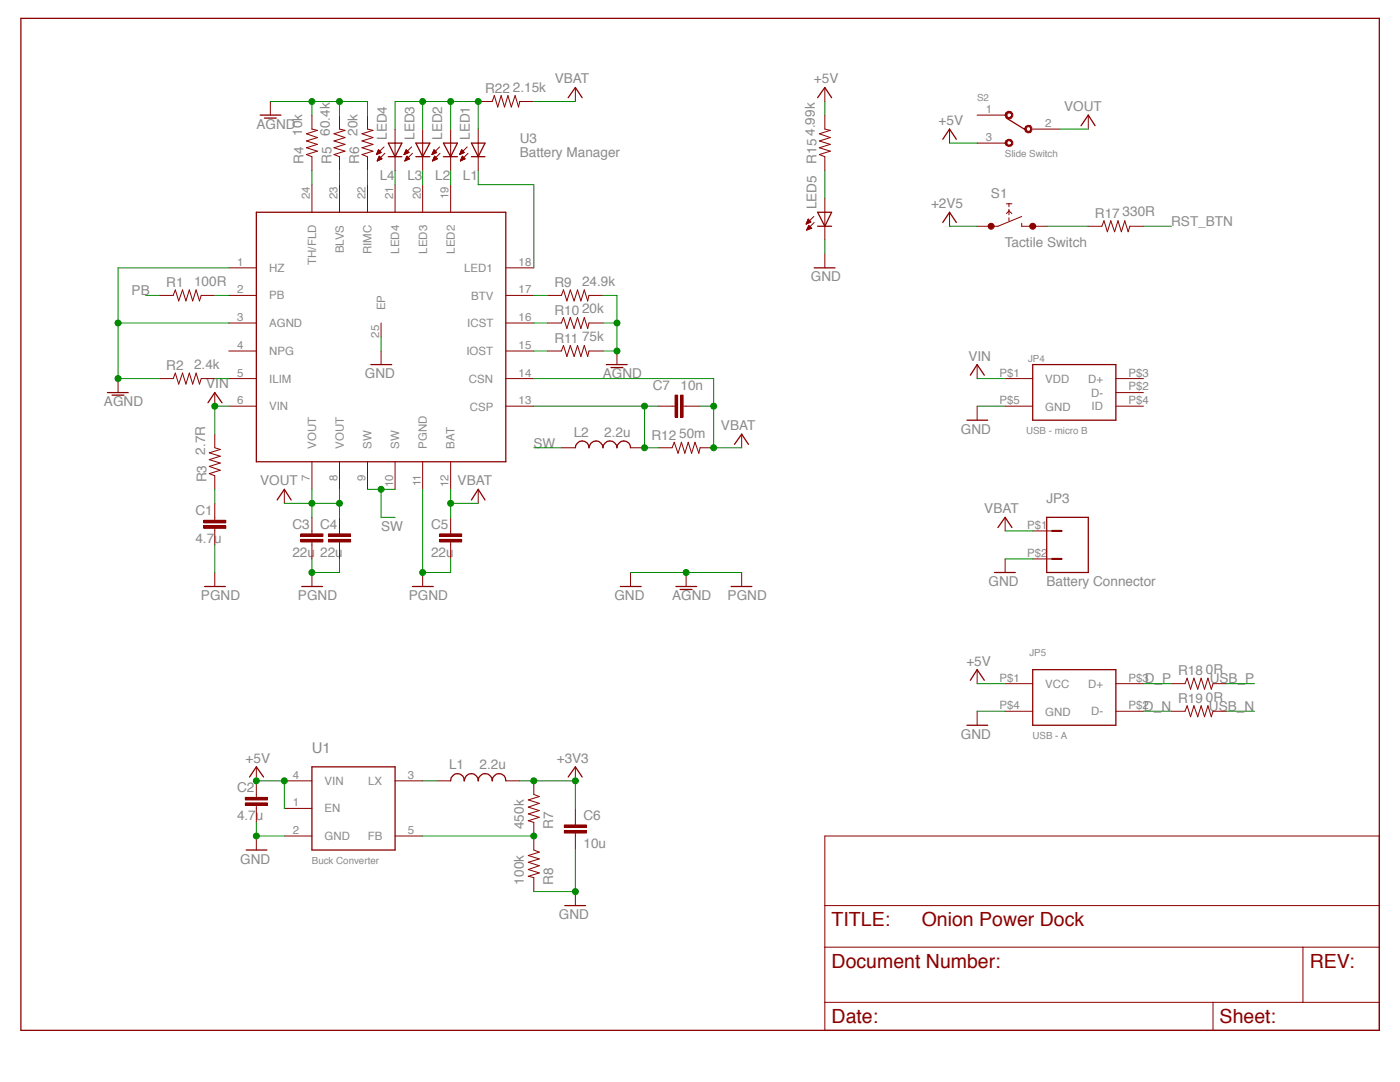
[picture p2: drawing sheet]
<svg xmlns="http://www.w3.org/2000/svg" width="279mm" height="216mm" viewBox="0 0 279 216" stroke-linecap="round" stroke-linejoin="round" font-family="sans-serif">
<path d="M4.2 3.7h271.1v201.9h-271.1zM206.1 72.7h16.6v11.1h-16.6zM193 83.8h4.1M198.5 114.2h4.1M208.9 103.2h8.3v11h-8.3zM206.1 133.6h16.6v11.1h-16.6zM193 144.7h4.1" fill="none" stroke="#8b0100" stroke-width=".25"/>
<g fill="none" stroke="#8b0100" stroke-width=".2">
<path d="M200.6 75.5h5.5M222.7 75.5h5.5M222.7 78.3h5.5M195 81v2.8M200.6 81h5.5M222.7 81h5.5M200.6 111.5v2.7M206.1 105.9h5.5M206.1 111.5h5.5M200.6 136.4h5.5M222.7 136.4h5.5M195 141.9v2.8"/>
<path d="M200.6 141.9h5.5M222.7 141.9h5.5M164.6 166.8h110.7v38.8h-110.7zM164.6 189h110.7M164.6 180.7h110.7M260 189v11M164.6 200h110.7M242.1 200v5.6"/>
</g>
<path d="M210 105.9h1.9M210 111.5h1.9" fill="none" stroke="#8b0100" stroke-width=".42"/>
<path d="M200.7 22.4l.6-.2 .5 .1 .3 .4v.5l-.3 .4-.5 .1-.6-.2-.1-.6h.3l.4-.4h.3l.2 .3v.3l-.5 .4-.3-.2-.1-.4h-.3z" fill-rule="evenodd" fill="#8b0100"/>
<path d="M200.8 22.5l.5-.3 .5 .1 .3 .4v.5l-.3 .4-.5 .1-.5-.2-.2-.5h.3l.4-.5h.3l.3 .3v.3l-.6 .4-.3-.2-.1-.3h-.3z" fill="none" stroke="#8b0100" stroke-width=".2"/>
<path d="M200.7 28l.6-.2 .5 .1 .3 .4v.5l-.3 .3-.5 .1-.6-.2-.1-.5h.3l.1-.3 .3-.2 .5 .4v.3l-.5 .3-.4-.5h-.3z" fill-rule="evenodd" fill="#8b0100"/>
<path d="M200.8 28l.5-.2 .5 .1 .3 .4v.5l-.3 .3-.5 .1-.5-.2-.2-.4h.3l.1-.4 .3-.2 .6 .4v.3l-.6 .3-.4-.4h-.3z" fill="none" stroke="#8b0100" stroke-width=".2"/>
<path d="M204.6 25.2l.5-.2 .6 .1 .2 .4v.5l-.2 .4-.6 .1-.5-.3-.1-.5h.2l.2-.3 .2-.2 .4 .1 .2 .3-.2 .6-.6-.1-.2-.4h-.2z" fill-rule="evenodd" fill="#8b0100"/>
<path d="M195 23h5.6M195 28.6h5.6M204.7 25.3l.5-.3 .5 .1 .2 .4v.5l-.2 .4-.5 .1-.5-.2-.2-.5h.2l.2-.4 .3-.1h.3l.2 .3-.2 .6-.6-.1-.2-.3h-.2zM206.1 25.8h5.5M200.9 40.7h1.1M200.9 42.6l.5-.5 .6 .5M201.4 40.7v.6M201.4 41.8v1.1M201.4 43.5v.5M203.9 43.2l-4.7 1.9h-1.4M203.9 44.6v.5h2.2" fill="none" stroke="#8b0100" stroke-width=".2"/>
<path d="M200.9 23.6l3.5 2.2" fill="none" stroke="#8b0100" stroke-width=".25"/>
<circle cx="197.8" cy="45.1" r=".59" fill="#8b0100"/>
<circle cx="197.8" cy="45.1" r=".59" fill="none" stroke="#8b0100" stroke-width=".2"/>
<circle cx="206.1" cy="45.1" r=".59" fill="#8b0100"/>
<g fill="none" stroke="#8b0100" stroke-width=".2">
<path d="M62.3 36.9v5.5M67.8 36.9v5.5M73.3 36.9v5.5M78.8 36.9v5.5M84.3 36.9v5.5M89.9 36.9v5.5M45.7 53.4h5.5M45.7 58.9h5.5M100.9 53.4h5.6M100.9 58.9h5.6M195 45.1h2.8M206.1 45.1h2.8"/>
<path d="M45.7 64.5h5.5M45.7 70h5.5M45.7 75.5h5.5M76.1 64.5v2.7M100.9 64.5h5.6M100.9 70h5.6M100.9 75.5h5.6M45.7 81h5.5M62.3 92.1v5.5M67.8 92.1v5.5M73.3 92.1v5.5M78.8 92.1v5.5"/>
<path d="M84.3 92.1v5.5M89.9 92.1v5.5M100.9 81h5.6M62.3 105.9v.6M62.3 108.2v.5M56.7 155.8h5.6M78.8 155.8h5.5M51.2 166.8v2.8M56.7 161.3h5.6M56.7 166.8h5.6M78.8 166.8h5.5M114.8 177.9v2.8"/>
<circle cx="206.1" cy="45.1" r=".59"/>
</g>
<path d="M51.2 42.4h49.7v49.7h-49.7zM62.3 153h16.5v16.6h-16.5zM49.1 169.6h4.2M112.7 180.7h4.2" fill="none" stroke="#8b0100" stroke-width=".25"/>
<path d="M60 107.6h4.4v.5h-4.4z" fill="#8b0100"/>
<path d="M60 107.6h4.5v.5h-4.5z" fill="none" stroke="#8b0100" stroke-width=".2"/>
<path d="M60 106.5h4.4v.5h-4.4z" fill="#8b0100"/>
<g fill="none" stroke="#8b0100" stroke-width=".2">
<path d="M62.3 23v2.8l1.1 .2-2.2 .7 2.2 .8-2.2 .6 2.2 .7-2.2 .7 2.2 .7-2.2 .6 1.1 .5v2.8M67.8 23v2.8l1.1 .2-2.2 .7 2.2 .8-2.2 .6 2.2 .7-2.2 .7 2.2 .7-2.2 .6 1.1 .5v2.8M73.3 23v2.8l1.1 .2-2.2 .7 2.2 .8-2.2 .6 2.2 .7-2.2 .7 2.2 .7-2.2 .6 1.1 .5v2.8M75.1 30.8h.1M75.2 30.8h.2M75.2 30.7h.3M75.2 30.6h.6M75.3 30.5h.7M75.3 30.4h.8M75.3 32.1h.1M75.3 32h.2M75.4 30.3h.6"/>
<path d="M75.4 30.2h.5M75.4 30.2h.4M75.4 31.9h.3M75.4 31.9h.5M75.4 31.8h.7M75.5 30.1h.2M75.5 30h.1M75.5 31.7h.7M75.5 31.6h.6M75.5 29.9l-.4 .9M75.5 29.9l.6 .5M75.5 29.9h.1"/>
<path d="M75.5 31.5h.6M75.5 31.4h.5M75.6 31.3h.3M75.6 31.3h.2M75.6 31.2h.1M75.7 31.2l-.4 .9M75.7 31.2l.5 .5M76.1 30.4l-1 .4M76.2 31.7l-.9 .4M76.6 29.3l-1.5 1.5M76.8 30.6l-1.5 1.5M78.8 25.8v8.3"/>
<path d="M80.6 30.8h.1M80.7 30.8h.2M80.7 30.7h.4M80.8 30.6h.5M80.8 30.5h.7M80.8 32.1h.1M80.9 30.4h.7M80.9 30.3h.6M80.9 30.2h.5M80.9 32h.1M80.9 31.9h.3M80.9 31.9h.6"/>
<path d="M81 30.2h.3M81 30.1h.2M81 31.8h.6M81 31.7h.7M81 30h.2M81 29.9h.1M81 31.6h.6M81 31.5h.6M81 31.4h.5M81 29.9l-.4 .9M81 29.9l.6 .5-1 .4M81.1 31.3h.3"/>
<path d="M81.1 31.3h.2M81.2 31.2h.1M81.2 31.2l-.4 .9M81.2 31.2l.5 .5M81.7 31.7l-.9 .4M82.1 29.3l-1.5 1.5M82.3 30.6l-1.5 1.5M84.3 25.8v8.3M86.2 30.8h.1M86.2 30.8h.3M86.3 30.7h.3M86.3 30.6h.5"/>
<path d="M86.3 30.5h.8M86.3 32.1h.1M86.4 30.4h.7M86.4 30.3h.7M86.4 32h.2M86.4 31.9h.4M86.5 30.2h.5M86.5 30.2h.4M86.5 31.9h.5M86.5 31.8h.6M86.6 30.1h.2M86.6 30h.1"/>
<path d="M86.6 29.9h.1M86.6 31.7h.6M86.6 31.6h.5M86.6 31.5h.5M86.6 31.4h.4M86.6 31.3h.3M86.6 29.9l-.4 .9M86.6 29.9l.5 .5M86.7 31.3h.1M86.7 31.2h.1M86.7 31.2l-.4 .9M86.7 31.2l.6 .5-1 .4"/>
<path d="M87.1 30.4l-.9 .4M87.7 29.3l-1.5 1.5M87.8 30.6l-1.5 1.5M89.9 25.8v8.3M91.7 30.8h.1M91.8 30.8h.2M91.8 30.7h.3M91.8 30.6h.6M91.9 30.5h.7M91.9 30.4h.7M91.9 32.1h.1M91.9 32h.2"/>
<path d="M92 30.3h.6M92 30.2h.5M92 30.2h.4M92 31.9h.3M92 31.9h.5M92 31.8h.7M92.1 30.1h.2M92.1 30h.1M92.1 31.7h.7M92.1 31.6h.6M92.1 29.9h.1M92.1 31.5h.5"/>
<path d="M92.1 31.4h.5M92.1 29.9l-.4 .9M92.1 29.9l.5 .5M92.2 31.3h.3M92.2 31.3h.2M92.2 31.2h.1M92.3 31.2l-.4 .9M92.3 31.2l.5 .5M92.6 30.4l-.9 .4M92.8 31.7l-.9 .4M93.2 29.3l-1.5 1.5M93.4 30.6l-1.5 1.5"/>
<path d="M95.4 25.8v8.3M109.2 58.9h2.8l.5-1.1 .6 2.2 .7-2.2 .8 2.2 .7-2.2 .6 2.2 .7-2.2 .7 2.2 .2-1.1h2.8M76.1 70v2.7M109.2 64.5h2.8l.5-1.1 .6 2.2 .7-2.2 .8 2.2 .7-2.2 .6 2.2 .7-2.2 .7 2.2 .2-1.1h2.8M109.2 70h2.8l.5-1.1 .6 2.2 .7-2.2 .8 2.2 .7-2.2 .6 2.2 .7-2.2 .7 2.2 .2-1.1h2.8M131.4 89.3h2.7l.5-1.1 .7 2.2 .7-2.2 .7 2.2 .7-2.2 .6 2.2 .7-2.2 .8 2.2 .2-1.1h2.7M60 106.5h4.5v.5h-4.5zM62.3 103.2v2.7M62.3 108.7v2.8M67.8 105.9v.6M67.8 108.2v.5M125.8 114.2v2.8"/>
</g>
<path d="M77.5 28.6h2.7l-1.4 2.7zM77.5 31.3h2.7M83 31.3h2.8M83 28.6h2.8l-1.5 2.7zM88.5 31.3h2.8M88.5 28.6h2.8l-1.4 2.7zM94.1 31.3h2.7M94.1 28.6h2.7l-1.4 2.7zM74 72.7h4.2M123.8 117h4.2" fill="none" stroke="#8b0100" stroke-width=".25"/>
<path d="M65.5 107.6h4.4v.5h-4.4z" fill="#8b0100"/>
<path d="M65.6 107.6h4.4v.5h-4.4z" fill="none" stroke="#8b0100" stroke-width=".2"/>
<path d="M65.5 106.5h4.4v.5h-4.4z" fill="#8b0100"/>
<path d="M134.1 81h.6M136.4 81h.5M65.6 106.5h4.4v.5h-4.4zM67.8 103.2v2.7M67.8 108.7v2.8" fill="none" stroke="#8b0100" stroke-width=".2"/>
<path d="M135.8 78.8h.5v4.4h-.5z" fill="#8b0100"/>
<path d="M135.8 78.8h.5v4.4h-.5z" fill="none" stroke="#8b0100" stroke-width=".2"/>
<path d="M134.7 78.8h.5v4.4h-.5z" fill="#8b0100"/>
<path d="M134.7 78.8h.5v4.4h-.5zM131.4 81h2.7M136.9 81h2.8M89.9 105.9v.6M89.9 108.2v.5" fill="none" stroke="#8b0100" stroke-width=".2"/>
<path d="M87.7 107.6h4.4v.5h-4.4z" fill="#8b0100"/>
<path d="M87.7 107.6h4.4v.5h-4.4z" fill="none" stroke="#8b0100" stroke-width=".2"/>
<path d="M87.7 106.5h4.4v.5h-4.4z" fill="#8b0100"/>
<path d="M42.9 103.2v.5M42.9 105.4v.5M87.7 106.5h4.4v.5h-4.4zM89.9 103.2v2.7M89.9 108.7v2.8" fill="none" stroke="#8b0100" stroke-width=".2"/>
<path d="M40.6 104.9h4.4v.5h-4.4z" fill="#8b0100"/>
<path d="M40.7 104.9h4.4v.5h-4.4z" fill="none" stroke="#8b0100" stroke-width=".2"/>
<path d="M40.6 103.8h4.4v.5h-4.4z" fill="#8b0100"/>
<path d="M31.9 75.5h2.7l.4-1.1 .7 2.2 .7-2.2 .7 2.2 .7-2.2 .7 2.2 .6-2.2 .7 2.2 .4-1.1h2.7M42.9 86.6v2.7l1.1 .4-2.2 .7 2.2 .6-2.2 .7 2.2 .7-2.2 .7 2.2 .7-2.2 .7 1.1 .4v2.7M112 89.3h2.8M125.8 89.3h2.8M40.7 103.8h4.4v.5h-4.4zM42.9 100.4v2.8M42.9 105.9v2.8M51.2 158.5v.6M51.2 160.7v.6" fill="none" stroke="#8b0100" stroke-width=".2"/>
<path d="M114.8 89.3a1.35 1.35 0 0 1 1.4-1.3 1.35 1.35 0 0 1 1.3 1.3 1.4 1.4 0 0 1 1.4-1.3 1.4 1.4 0 0 1 1.4 1.3 1.4 1.4 0 0 1 1.4-1.3 1.4 1.4 0 0 1 1.4 1.3 1.35 1.35 0 0 1 1.4-1.3 1.35 1.35 0 0 1 1.3 1.3" fill="none" stroke="#8b0100" stroke-width=".25"/>
<path d="M48.9 160.2h4.4v.5h-4.4z" fill="#8b0100"/>
<path d="M49 160.2h4.4v.5h-4.4z" fill="none" stroke="#8b0100" stroke-width=".2"/>
<path d="M48.9 159.1h4.4v.5h-4.4z" fill="#8b0100"/>
<path d="M49 159.1h4.4v.5h-4.4zM51.2 155.8v2.7M87.1 155.8h2.8M100.9 155.8h2.8M106.5 155.8v2.7l1.1 .4-2.2 .7 2.2 .7-2.2 .8 2.2 .6-2.2 .7 2.2 .7-2.2 .7 1.1 .3v5.5l1.1 .4-2.2 .7 2.2 .7-2.2 .7 2.2 .6-2.2 .8 2.2 .7-2.2 .7 1.1 .2v2.8M51.2 161.3v2.8M114.8 164.1v.5M114.8 166.3v.5" fill="none" stroke="#8b0100" stroke-width=".2"/>
<path d="M89.9 155.8a1.36 1.36 0 0 1 1.4-1.4 1.36 1.36 0 0 1 1.3 1.4 1.4 1.4 0 0 1 1.4-1.4 1.4 1.4 0 0 1 1.4 1.4 1.4 1.4 0 0 1 1.4-1.4 1.4 1.4 0 0 1 1.4 1.4 1.36 1.36 0 0 1 1.4-1.4 1.36 1.36 0 0 1 1.3 1.4" fill="none" stroke="#8b0100" stroke-width=".25"/>
<path d="M112.6 165.7h4.4v.5h-4.4z" fill="#8b0100"/>
<path d="M112.6 165.7h4.4v.5h-4.4z" fill="none" stroke="#8b0100" stroke-width=".2"/>
<path d="M112.6 164.6h4.4v.5h-4.4z" fill="#8b0100"/>
<g fill="none" stroke="#8b0100" stroke-width=".2">
<path d="M114.8 17.5v2.8M164.6 17.5v2.8M54 20.3v2.7M95.4 20.3h2.8l.5-1.2 .6 2.3 .7-2.3 .7 2.3 .7-2.3 .6 2.3 .8-2.3 .7 2.3 .2-1.1h2.8M164.6 23v2.8l1.1 .2-2.2 .7 2.2 .8-2.2 .6 2.2 .7-2.2 .7 2.2 .7-2.2 .6 1.1 .5v2.8M164.6 39.6v8.3M189.5 25.8v2.8M217.2 23v2.8M31.9 58.9h2.7l.4-1.1 .7 2.2 .7-2.2 .7 2.2 .7-2.2 .7 2.2 .6-2.2 .7 2.2 .4-1.1h2.7M160.9 44.6h.2M161 44.6h.2M161 44.5h.5"/>
<path d="M161 44.4h.6M161.1 44.3h.7M161.1 44.2h.6M161.1 45.8h.1M161.1 45.7h.3M161.1 44.1h.5M161.1 44h.5M161.1 45.7h.5M161.1 45.6h.9M161.2 44h.3M161.2 43.9h.2M161.2 43.8h.1"/>
<path d="M161.2 45.5h.7M161.2 45.4h.6M161.3 45.3h.4M161.3 45.2h.3M161.4 45.1h.2M161.4 45.1h.1M161.8 44.3l-.5-.6-.4 1M161.8 44.3l-.9 .4M162 45.6l-.6-.6-.4 .9M162 45.6l-1 .3M162.4 43.2l-1.5 1.5M162.5 44.4l-1.5 1.5"/>
<path d="M164.6 50.7v2.7M189.5 42.4v2.7M217.2 45.1h2.7l.4-1.1 .7 2.2 .7-2.2 .7 2.2 .7-2.2 .7 2.2 .7-2.2 .6 2.2 .4-1.1h2.7M23.6 75.5v2.8M42.9 78.3v2.7M123.1 70v2.7M195 72.7v2.8M56.7 97.6v2.8M95.4 97.6v2.8M148 86.6v2.7M42.9 114.2v2.8M62.3 114.2v2.8"/>
<path d="M84.3 114.2v2.8M136.9 114.2v2.8M148 114.2v2.8M200.6 103.2v2.7M195 133.6v2.8M233.8 136.4h2.7l.4-1.1 .7 2.2 .7-2.2 .7 2.2 .7-2.2 .7 2.2 .7-2.2 .6 2.2 .4-1.1h2.7M51.2 153v2.8M114.8 153v2.8M233.8 141.9h2.7l.4-1.1 .7 2.2 .7-2.2 .7 2.2 .7-2.2 .7 2.2 .7-2.2 .6 2.2 .4-1.1h2.7M112.6 164.6h4.4v.5h-4.4zM114.8 161.3v2.8M114.8 166.8v2.8"/>
</g>
<g fill="none" stroke="#8b0100" stroke-width=".25">
<path d="M113.4 19.5l1.4-2 1.4 2M163.2 19.5l1.4-2 1.4 2M51.9 23h4.2M52.8 23.6h2.3M188.2 27.8l1.3-2 1.4 2M215.8 25.1l1.4-2.1 1.3 2.1M162.5 53.4h4.1M163.2 42.4h2.8l-1.4 2.7zM163.2 45.1h2.8M188.2 44.4l1.3-2 1.4 2M21.4 78.3h4.2M22.4 78.8h2.3"/>
<path d="M121 72.7h4.2M121.9 73.3h2.4M193.7 74.9l1.3-2.2 1.4 2.2M41.5 80.4l1.4-2.1 1.4 2.1M55.3 99.8l1.4-2.2 1.4 2.2M94.1 99.8l1.3-2.2 1.4 2.2M146.6 88.7l1.4-2.1 1.4 2.1M40.8 117h4.2M60.2 117h4.2M82.3 117h4.2M134.9 117h4.1M135.7 117.6h2.4"/>
<path d="M145.9 117h4.2M199.2 105.3l1.4-2.1 1.4 2.1M193.7 135.7l1.3-2.1 1.4 2.1M49.8 155l1.4-2 1.4 2M113.4 155l1.4-2 1.4 2"/>
</g>
<path d="M195 81h5.6M200.6 111.5h5.5M195 141.9h5.6M51.2 164.1v2.7h5.5" fill="none" stroke="#008b00" stroke-width=".2"/>
<circle cx="51.1" cy="166.8" r=".59" fill="#008b00"/>
<g fill="none" stroke="#008b00" stroke-width=".2">
<path d="M114.8 169.6v8.3h-8.3"/>
<circle cx="51.2" cy="166.8" r=".59"/>
</g>
<circle cx="114.8" cy="177.9" r=".59" fill="#008b00"/>
<g fill="none" stroke="#008b00" stroke-width=".2">
<path d="M164.6 47.9v2.8M228.2 45.1h5.6M76.1 67.2v2.8M228.2 136.4h5.6M244.8 136.4h5.6M84.3 155.8h2.8M228.2 141.9h5.6M244.8 141.9h5.6M84.3 166.8h22.2"/>
<circle cx="114.8" cy="177.9" r=".59"/>
</g>
<circle cx="106.5" cy="166.8" r=".59" fill="#008b00"/>
<g fill="none" stroke="#008b00" stroke-width=".2">
<path d="M62.3 34.1v2.8M67.8 34.1v2.8M73.3 34.1v2.8M78.8 34.1v2.8M84.3 34.1v2.8M89.9 34.1v2.8M95.4 34.1v2.8h11.1v16.5M106.5 58.9h2.7M42.9 75.5h2.8M106.5 64.5h2.7M106.5 70h2.7M42.9 97.6v2.8"/>
<path d="M73.3 97.6h5.5M76.1 97.6v5.6"/>
<circle cx="106.5" cy="166.8" r=".59"/>
</g>
<circle cx="76" cy="97.6" r=".59" fill="#008b00"/>
<g fill="none" stroke="#008b00" stroke-width=".2">
<path d="M106.5 89.3h5.5M106.5 81h24.9M128.6 81v8.3h2.8M76.1 103.2h2.7"/>
<circle cx="76.1" cy="97.6" r=".59"/>
</g>
<circle cx="128.6" cy="81" r=".59" fill="#008b00"/>
<circle cx="128.6" cy="81" r=".59" fill="none" stroke="#008b00" stroke-width=".2"/>
<circle cx="128.6" cy="89.3" r=".59" fill="#008b00"/>
<g fill="none" stroke="#008b00" stroke-width=".2">
<path d="M89.9 97.6v5.6M89.9 100.4h5.5"/>
<circle cx="128.6" cy="89.3" r=".59"/>
</g>
<circle cx="89.9" cy="100.4" r=".59" fill="#008b00"/>
<g fill="none" stroke="#008b00" stroke-width=".2">
<path d="M139.7 81h2.7v8.3h5.6M200.6 105.9h5.5"/>
<circle cx="89.9" cy="100.4" r=".59"/>
</g>
<circle cx="142.4" cy="89.3" r=".59" fill="#008b00"/>
<g fill="none" stroke="#008b00" stroke-width=".2">
<path d="M106.5 75.5h35.9v5.5"/>
<circle cx="142.4" cy="89.3" r=".59"/>
</g>
<circle cx="142.4" cy="81" r=".59" fill="#008b00"/>
<g fill="none" stroke="#008b00" stroke-width=".2">
<path d="M54 20.3h19.3v2.7M67.8 20.3v2.7M106.5 20.3h8.3"/>
<circle cx="142.4" cy="81" r=".59"/>
</g>
<circle cx="67.7" cy="20.2" r=".59" fill="#008b00"/>
<g fill="none" stroke="#008b00" stroke-width=".2">
<path d="M62.3 20.3v2.7"/>
<circle cx="67.8" cy="20.3" r=".59"/>
</g>
<circle cx="62.2" cy="20.2" r=".59" fill="#008b00"/>
<g fill="none" stroke="#008b00" stroke-width=".2">
<path d="M45.7 64.5h-22.1v11h8.3"/>
<circle cx="62.3" cy="20.3" r=".59"/>
</g>
<circle cx="23.5" cy="75.5" r=".59" fill="#008b00"/>
<g fill="none" stroke="#008b00" stroke-width=".2">
<path d="M45.7 53.4h-22.1v11.1"/>
<circle cx="23.6" cy="75.5" r=".59"/>
</g>
<circle cx="23.5" cy="64.4" r=".59" fill="#008b00"/>
<g fill="none" stroke="#008b00" stroke-width=".2">
<path d="M120.3 58.9h2.8v11.1h-2.8M120.3 64.5h2.8"/>
<circle cx="23.6" cy="64.5" r=".59"/>
</g>
<circle cx="123.1" cy="64.4" r=".59" fill="#008b00"/>
<circle cx="123.1" cy="64.5" r=".59" fill="none" stroke="#008b00" stroke-width=".2"/>
<circle cx="123.1" cy="70" r=".59" fill="#008b00"/>
<g fill="none" stroke="#008b00" stroke-width=".2">
<path d="M45.7 81h-2.8v5.6"/>
<circle cx="123.1" cy="70" r=".59"/>
</g>
<circle cx="42.8" cy="81" r=".59" fill="#008b00"/>
<g fill="none" stroke="#008b00" stroke-width=".2">
<path d="M195 75.5h5.6M195 136.4h5.6M51.2 155.8h5.5v5.5"/>
<circle cx="42.9" cy="81" r=".59"/>
</g>
<circle cx="56.7" cy="155.8" r=".59" fill="#008b00"/>
<circle cx="56.7" cy="155.8" r=".59" fill="none" stroke="#008b00" stroke-width=".2"/>
<circle cx="51.1" cy="155.8" r=".59" fill="#008b00"/>
<g fill="none" stroke="#008b00" stroke-width=".2">
<path d="M164.6 20.3v2.7M189.5 28.6h5.5M62.3 111.5v2.7h5.5v-2.7"/>
<circle cx="51.2" cy="155.8" r=".59"/>
</g>
<circle cx="62.2" cy="114.2" r=".59" fill="#008b00"/>
<g fill="none" stroke="#008b00" stroke-width=".2">
<path d="M84.3 97.6v16.6h5.6v-2.7"/>
<circle cx="62.3" cy="114.2" r=".59"/>
</g>
<circle cx="84.3" cy="114.2" r=".59" fill="#008b00"/>
<g fill="none" stroke="#008b00" stroke-width=".2">
<path d="M125.8 114.2h22.2"/>
<circle cx="84.3" cy="114.2" r=".59"/>
</g>
<circle cx="136.9" cy="114.2" r=".59" fill="#008b00"/>
<g fill="none" stroke="#008b00" stroke-width=".2">
<path d="M42.9 108.7v5.5M103.7 155.8h11.1v5.5"/>
<circle cx="136.9" cy="114.2" r=".59"/>
</g>
<circle cx="106.5" cy="155.8" r=".59" fill="#008b00"/>
<circle cx="106.5" cy="155.8" r=".59" fill="none" stroke="#008b00" stroke-width=".2"/>
<circle cx="114.8" cy="155.8" r=".59" fill="#008b00"/>
<g fill="none" stroke="#008b00" stroke-width=".2">
<path d="M164.6 34.1v5.5M211.6 25.8h5.6M189.5 45.1h5.5M208.9 45.1h8.3M62.3 97.6v5.6M56.7 100.4h5.6"/>
<circle cx="114.8" cy="155.8" r=".59"/>
</g>
<circle cx="62.2" cy="100.4" r=".59" fill="#008b00"/>
<g fill="none" stroke="#008b00" stroke-width=".2">
<path d="M67.8 97.6v5.6M62.3 100.4h5.5"/>
<circle cx="62.3" cy="100.4" r=".59"/>
</g>
<circle cx="67.7" cy="100.4" r=".59" fill="#008b00"/>
<g fill="none" stroke="#008b00" stroke-width=".2">
<path d="M78.8 25.8v-5.5h11.1v5.5M84.3 20.3v5.5M29.1 58.9h2.8M42.9 58.9h2.8"/>
<circle cx="67.8" cy="100.4" r=".59"/>
</g>
<circle cx="84.3" cy="20.2" r=".59" fill="#008b00"/>
<g fill="none" stroke="#008b00" stroke-width=".2">
<path d="M89.9 20.3h5.5"/>
<circle cx="84.3" cy="20.3" r=".59"/>
</g>
<circle cx="89.9" cy="20.2" r=".59" fill="#008b00"/>
<g fill="none" stroke="#008b00" stroke-width=".2">
<path d="M95.4 20.3v5.5"/>
<circle cx="89.9" cy="20.3" r=".59"/>
</g>
<circle cx="95.4" cy="20.2" r=".59" fill="#008b00"/>
<circle cx="95.4" cy="20.3" r=".59" fill="none" stroke="#008b00" stroke-width=".2"/>
<g font-size="3.9" fill="#8b0100">
<text x="166" y="184.8">TITLE:</text>
<text x="183.9" y="184.8">Onion Power Dock</text>
<text x="166" y="193.1">Document Number:</text>
<text x="261.4" y="193.1">REV:</text>
<text x="166" y="204.2">Date:</text>
<text x="243.4" y="204.2">Sheet:</text>
</g>
<text font-size="3" fill="#8b8b8b" x="62.2" y="150.2">U1</text>
<g font-size="2.7" fill="#8b8b8b">
<text x="110.7" y="16.6">VBAT</text>
<text x="162.4" y="16.6">+5V</text>
<text x="96.8" y="18.6">R22</text>
<text x="102.3" y="18.3">2.15k</text>
<text x="212.4" y="22.1">VOUT</text>
<text x="51.2" y="25.7">AGND</text>
<text x="60.3" y="27.1" transform="rotate(-90 60.3 27.1)">10k</text>
<text x="65.8" y="27.1" transform="rotate(-90 65.8 27.1)">60.4k</text>
<text x="71.4" y="27.1" transform="rotate(-90 71.4 27.1)">20k</text>
<text x="77.2" y="27.9" transform="rotate(-90 77.2 27.9)">LED4</text>
<text x="82.7" y="27.9" transform="rotate(-90 82.7 27.9)">LED3</text>
<text x="88.2" y="27.9" transform="rotate(-90 88.2 27.9)">LED2</text>
<text x="93.8" y="27.9" transform="rotate(-90 93.8 27.9)">LED1</text>
<text x="103.7" y="28.5">U3</text>
<text x="162.6" y="27.1" transform="rotate(-90 162.6 27.1)">4.99k</text>
<text x="187.3" y="24.9">+5V</text>
<text x="60.6" y="32.6" transform="rotate(-90 60.6 32.6)">R4</text>
<text x="66.1" y="32.6" transform="rotate(-90 66.1 32.6)">R5</text>
<text x="71.7" y="32.6" transform="rotate(-90 71.7 32.6)">R6</text>
<text x="75.8" y="36">L4</text>
<text x="81.3" y="36">L3</text>
<text x="86.8" y="36">L2</text>
<text x="92.4" y="36">L1</text>
<text x="103.7" y="31.3">Battery Manager</text>
<text x="162.9" y="32.6" transform="rotate(-90 162.9 32.6)">R15</text>
<text x="162.9" y="41.8" transform="rotate(-90 162.9 41.8)">LED5</text>
<text x="185.8" y="41.5">+2V5</text>
<text x="197.8" y="39.6">S1</text>
<text x="218.5" y="43.5">R17</text>
<text x="224" y="43.2">330R</text>
<text x="233.7" y="45.1">RST_BTN</text>
<text x="200.5" y="49.2">Tactile Switch</text>
<text x="26.3" y="58.9">PB</text>
<text x="33.2" y="57.3">R1</text>
<text x="38.7" y="57">100R</text>
<text x="110.6" y="57.3">R9</text>
<text x="116.2" y="57">24.9k</text>
<text x="161.8" y="56.2">GND</text>
<text x="110.6" y="62.8">R10</text>
<text x="116.2" y="62.5">20k</text>
<text x="110.6" y="68.4">R11</text>
<text x="116.2" y="68.1">75k</text>
<text x="193.3" y="71.9">VIN</text>
<text x="33.2" y="73.9">R2</text>
<text x="38.7" y="73.6">2.4k</text>
<text x="41.2" y="77.5">VIN</text>
<text x="72.8" y="75.5">GND</text>
<text x="120.3" y="75.5">AGND</text>
<text x="130.3" y="77.9">C7</text>
<text x="135.8" y="77.9">10n</text>
<text x="20.7" y="81.1">AGND</text>
<text x="106.5" y="89.4">SW</text>
<text x="114.5" y="87.2">L2</text>
<text x="120.6" y="87.2">2.2u</text>
<text x="130" y="87.7">R12</text>
<text x="135.5" y="87.4">50m</text>
<text x="143.9" y="85.8">VBAT</text>
<text x="191.8" y="86.6">GND</text>
<text x="40.9" y="90.7" transform="rotate(-90 40.9 90.7)">2.7R</text>
<text x="41.2" y="96.3" transform="rotate(-90 41.2 96.3)">R3</text>
<text x="51.9" y="96.8">VOUT</text>
<text x="91.3" y="96.8">VBAT</text>
<text x="208.8" y="100.4">JP3</text>
<text x="39" y="102.8">C1</text>
<text x="58.4" y="105.5">C3</text>
<text x="63.9" y="105.5">C4</text>
<text x="76.1" y="106">SW</text>
<text x="86" y="105.5">C5</text>
<text x="196.4" y="102.4">VBAT</text>
<text x="39" y="108.3">4.7u</text>
<text x="58.4" y="111.1">22u</text>
<text x="63.9" y="111.1">22u</text>
<text x="86" y="111.1">22u</text>
<text x="40.1" y="119.8">PGND</text>
<text x="59.5" y="119.8">PGND</text>
<text x="81.6" y="119.8">PGND</text>
<text x="122.6" y="119.8">GND</text>
<text x="134.2" y="119.8">AGND</text>
<text x="145.2" y="119.8">PGND</text>
<text x="197.3" y="117">GND</text>
<text x="208.8" y="117">Battery Connector</text>
<text x="192.9" y="132.8">+5V</text>
<text x="228.5" y="136.4">D_P</text>
<text x="235.1" y="134.8">R18</text>
<text x="240.6" y="134.4">0R</text>
<text x="241.4" y="136.4">USB_P</text>
<text x="228.3" y="141.9">D_N</text>
<text x="235.1" y="140.3">R19</text>
<text x="240.6" y="140">0R</text>
<text x="241.3" y="141.9">USB_N</text>
<text x="191.8" y="147.4">GND</text>
<text x="49" y="152.2">+5V</text>
<text x="89.6" y="153.5">L1</text>
<text x="95.7" y="153.5">2.2u</text>
<text x="111.1" y="152.2">+3V3</text>
<text x="47.3" y="158.1">C2</text>
<text x="47.3" y="163.6">4.7u</text>
<text x="104.6" y="165.4" transform="rotate(-90 104.6 165.4)">450k</text>
<text x="110.4" y="165.4" transform="rotate(-90 110.4 165.4)">R7</text>
<text x="116.4" y="163.6">C6</text>
<text x="47.9" y="172.3">GND</text>
<text x="116.4" y="169.2">10u</text>
<text x="104.6" y="176.5" transform="rotate(-90 104.6 176.5)">100k</text>
<text x="110.4" y="176.5" transform="rotate(-90 110.4 176.5)">R8</text>
<text x="111.5" y="183.4">GND</text>
</g>
<g font-size="2.3" fill="#8b8b8b">
<text x="196.7" y="22.6">1</text>
<text x="196.7" y="28.1">3</text>
<text x="208.6" y="25.3">2</text>
<text x="61.8" y="39.8" transform="rotate(-90 61.8 39.8)">24</text>
<text x="67.4" y="39.8" transform="rotate(-90 67.4 39.8)">23</text>
<text x="72.9" y="39.8" transform="rotate(-90 72.9 39.8)">22</text>
<text x="78.4" y="39.8" transform="rotate(-90 78.4 39.8)">21</text>
<text x="84" y="39.8" transform="rotate(-90 84 39.8)">20</text>
<text x="89.5" y="39.8" transform="rotate(-90 89.5 39.8)">19</text>
<text x="47.4" y="53">1</text>
<text x="63.1" y="52.8" transform="rotate(-90 63.1 52.8)">TH/FLD</text>
<text x="68.6" y="50.5" transform="rotate(-90 68.6 50.5)">BLVS</text>
<text x="74.2" y="50.7" transform="rotate(-90 74.2 50.7)">RIMC</text>
<text x="79.7" y="50.6" transform="rotate(-90 79.7 50.6)">LED4</text>
<text x="85.2" y="50.6" transform="rotate(-90 85.2 50.6)">LED3</text>
<text x="90.8" y="50.6" transform="rotate(-90 90.8 50.6)">LED2</text>
<text x="103.5" y="53">18</text>
<text x="47.4" y="58.5">2</text>
<text x="53.7" y="54.2">HZ</text>
<text x="53.7" y="59.8">PB</text>
<text x="92.7" y="54.3">LED1</text>
<text x="94" y="59.8">BTV</text>
<text x="103.5" y="58.5">17</text>
<text x="47.4" y="64.1">3</text>
<text x="53.7" y="65.3">AGND</text>
<text x="76.9" y="61.9" transform="rotate(-90 76.9 61.9)">EP</text>
<text x="93.2" y="65.3">ICST</text>
<text x="103.5" y="64.1">16</text>
<text x="47.4" y="69.6">4</text>
<text x="53.7" y="70.8">NPG</text>
<text x="75.7" y="67.4" transform="rotate(-90 75.7 67.4)">25</text>
<text x="93.1" y="70.9">IOST</text>
<text x="103.5" y="69.6">15</text>
<text x="47.4" y="75.1">5</text>
<text x="53.7" y="76.4">ILIM</text>
<text x="93.6" y="76.4">CSN</text>
<text x="103.5" y="75.1">14</text>
<text x="199.5" y="75.1">P$1</text>
<text x="208.6" y="76.4">VDD</text>
<text x="217.2" y="76.4">D+</text>
<text x="225.2" y="75.1">P$3</text>
<text x="225.2" y="77.9">P$2</text>
<text x="47.4" y="80.7">6</text>
<text x="53.7" y="81.9">VIN</text>
<text x="93.8" y="81.9">CSP</text>
<text x="103.5" y="80.7">13</text>
<text x="199.5" y="80.7">P$5</text>
<text x="208.6" y="81.9">GND</text>
<text x="217.7" y="79.1">D-</text>
<text x="217.8" y="81.9">ID</text>
<text x="225.2" y="80.7">P$4</text>
<text x="63.1" y="89.6" transform="rotate(-90 63.1 89.6)">VOUT</text>
<text x="68.6" y="89.6" transform="rotate(-90 68.6 89.6)">VOUT</text>
<text x="74.1" y="89.6" transform="rotate(-90 74.1 89.6)">SW</text>
<text x="79.7" y="89.6" transform="rotate(-90 79.7 89.6)">SW</text>
<text x="85.2" y="89.6" transform="rotate(-90 85.2 89.6)">PGND</text>
<text x="90.7" y="89.6" transform="rotate(-90 90.7 89.6)">BAT</text>
<text x="61.8" y="95.9" transform="rotate(-90 61.8 95.9)">7</text>
<text x="67.4" y="95.9" transform="rotate(-90 67.4 95.9)">8</text>
<text x="72.9" y="95.9" transform="rotate(-90 72.9 95.9)">9</text>
<text x="78.4" y="97.2" transform="rotate(-90 78.4 97.2)">10</text>
<text x="84" y="97" transform="rotate(-90 84 97)">11</text>
<text x="89.5" y="97.2" transform="rotate(-90 89.5 97.2)">12</text>
<text x="205" y="105.6">P$1</text>
<text x="205" y="111.1">P$2</text>
<text x="199.5" y="136">P$1</text>
<text x="208.6" y="137.2">VCC</text>
<text x="217.2" y="137.2">D+</text>
<text x="225.2" y="136">P$3</text>
<text x="199.5" y="141.5">P$4</text>
<text x="208.6" y="142.8">GND</text>
<text x="217.7" y="142.7">D-</text>
<text x="225.2" y="141.5">P$2</text>
<text x="58.4" y="155.4">4</text>
<text x="81.4" y="155.4">3</text>
<text x="58.4" y="160.9">1</text>
<text x="64.8" y="156.6">VIN</text>
<text x="73.5" y="156.6">LX</text>
<text x="58.4" y="166.4">2</text>
<text x="64.8" y="162.1">EN</text>
<text x="64.8" y="167.6">GND</text>
<text x="73.4" y="167.7">FB</text>
<text x="81.4" y="166.4">5</text>
</g>
<g font-size="1.9" fill="#8b8b8b">
<text x="195" y="20.2">S2</text>
<text x="200.5" y="31.3">Slide Switch</text>
<text x="205.2" y="72.2">JP4</text>
<text x="204.8" y="86.6">USB - micro B</text>
<text x="205.4" y="130.8">JP5</text>
<text x="206.1" y="147.4">USB - A</text>
<text x="62.2" y="172.3">Buck Converter</text>
</g>
</svg>
